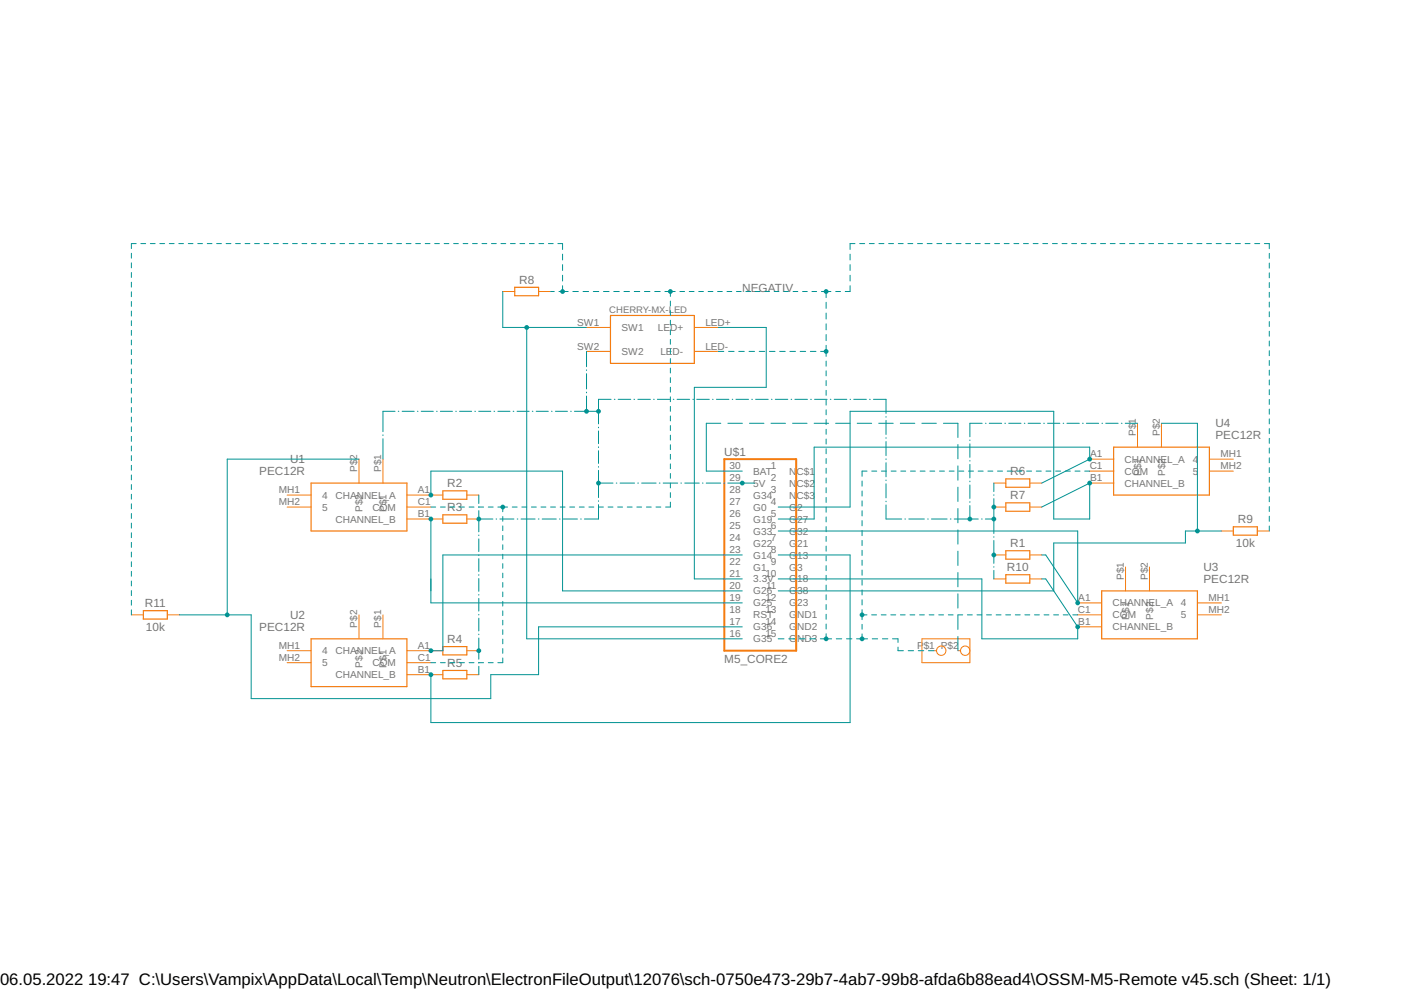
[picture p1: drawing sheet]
<svg xmlns="http://www.w3.org/2000/svg" width="297mm" height="210mm" viewBox="0 0 297 210" stroke-linecap="round" stroke-linejoin="round" font-family="sans-serif">
<g fill="none" stroke="#f57c10" stroke-width=".25">
<path d="M109.1 60.9h5.1v1.8h-5.1zM129.4 66.9h17.8v10.1h-17.8zM236.1 94.8h20.3v10.2h-20.3zM66 102.4h20.3v10.2h-20.3zM93.9 104.1h5.1v1.8h-5.1zM93.9 109.2h5.1v1.7h-5.1zM213.3 116.8h5v1.8h-5zM213.3 101.5h5v1.8h-5zM213.3 106.6h5v1.8h-5zM261.5 111.7h5.1v1.8h-5.1zM30.4 129.5h5.1v1.8h-5.1zM66 135.4h20.3v10.2h-20.3z"/>
<path d="M93.9 137.1h5.1v1.8h-5.1zM213.3 121.9h5v1.7h-5zM233.6 125.3h20.3v10.1h-20.3zM93.9 142.2h5.1v1.7h-5.1z"/>
</g>
<g fill="none" stroke="#f57c10" stroke-width=".21">
<path d="M106.6 61.8h2.5M114.2 61.8h2.5M124.4 69.4h5M124.4 74.5h5M147.2 69.4h5.1M147.2 74.5h5.1M76.1 97.3v5.1M81.2 97.3v5.1M231 97.3h5.1M231 99.9h5.1M241.2 89.7v5.1M246.3 89.7v5.1"/>
<path d="M256.4 97.3h5.1M256.4 99.9h5.1M60.9 105h5.1M60.9 107.5h5.1M86.3 105h7.6M86.3 110h7.6M86.3 107.5h5.1M99 105h2.5M99 110h2.5M210.7 107.5h2.6M210.7 102.4h2.6M210.7 117.7h2.6"/>
<path d="M218.3 107.5h2.6M218.3 102.4h2.6M218.3 117.7h2.6M231 102.4h5.1M259 112.6h2.5M266.6 112.6h2.5M27.9 130.4h2.5M35.5 130.4h2.5M60.9 138h5.1M76.1 130.4v5M81.2 130.4v5M86.3 138h7.6"/>
<path d="M99 138h2.5M195.5 135.4h10.1v5.1h-10.1zM198 138h.6M203.1 138h.5M210.7 122.7h2.6M218.3 122.7h2.6M228.5 127.8h5.1M228.5 132.9h5.1M228.5 130.4h5.1M238.6 120.2v5.1M243.7 120.2v5.1M253.9 127.8h5.1"/>
<path d="M253.9 130.4h5.1M60.9 140.5h5.1M86.3 143h7.6M86.3 140.5h5.1M99 143h2.5"/>
<circle cx="199.6" cy="138" r=".99"/>
<circle cx="204.6" cy="138" r=".99"/>
</g>
<path d="M153.6 97.3h15.2v40.7h-15.2z" fill="none" stroke="#f57c10" stroke-width=".42"/>
<g fill="none" stroke="#009292" stroke-width=".21">
<path d="M27.9 53.7v1M27.9 55.7v1.1M27.9 57.8v1M27.9 59.8v1.1M28.9 51.6h-1v1.1M29.9 51.6h1M31.9 51.6h1M33.9 51.6h1M35.9 51.6h1M37.9 51.6h1M39.9 51.6h1M41.9 51.6h1"/>
<path d="M43.9 51.6h1M45.9 51.6h1M47.9 51.6h1.1M50 51.6h1M52 51.6h1M54 51.6h1M56 51.6h1M58 51.6h1M60 51.6h1M62 51.6h1M64 51.6h1M66 51.6h1"/>
<path d="M68.1 51.6h.9M70.1 51.6h1M72.1 51.6h1M74.1 51.6h1M76.1 51.6h1M78.1 51.6h1M80.1 51.6h1M82.1 51.6h1M84.1 51.6h1M86.1 51.6h1M88.1 51.6h1.1M90.1 51.6h1.1"/>
<path d="M92.2 51.6h1M94.2 51.6h1M96.2 51.6h1M98.2 51.6h1M100.2 51.6h1M102.2 51.6h1M104.2 51.6h1M106.2 51.6h1M108.2 51.6h1M110.2 51.6h1.1M112.2 51.6h1.1M114.3 51.6h1"/>
<path d="M116.3 51.6h1M118.3 51.6h1v1.3M119.3 53.9v1.2M119.3 56.1v1.2M119.3 58.4v1.2M180.2 53.9v1.2M180.2 56.1v1.2M180.2 58.4v1.2M181.3 51.6h-1.1v1.3M182.3 51.6h1M184.3 51.6h1.1M186.4 51.6h1"/>
<path d="M188.4 51.6h1M190.5 51.6h1M192.5 51.6h1M194.5 51.6h1.1M196.6 51.6h1M198.6 51.6h1.1M200.7 51.6h1M202.7 51.6h1.1M204.7 51.6h1.1M206.8 51.6h1M208.8 51.6h1.1M210.9 51.6h1"/>
<path d="M212.9 51.6h1.1M215 51.6h1M217 51.6h1M219.1 51.6h1M221.1 51.6h1M223.1 51.6h1.1M225.2 51.6h1M227.2 51.6h1.1M229.3 51.6h1M231.3 51.6h1M233.3 51.6h1.1M235.4 51.6h1"/>
<path d="M237.4 51.6h1.1M239.5 51.6h1M241.5 51.6h1.1M243.6 51.6h1M245.6 51.6h1.1M247.6 51.6h1.1M249.7 51.6h1M251.7 51.6h1.1M253.8 51.6h1M255.8 51.6h1.1M257.9 51.6h1M259.9 51.6h1"/>
<path d="M261.9 51.6h1.1M264 51.6h1M266 51.6h1.1M268.1 51.6h1v1.1M269.1 53.7v1.1M269.1 55.8v1.1M269.1 57.8v1.1M269.1 59.9v1.1M27.9 61.9v1M27.9 63.9v1.1M27.9 66v1M27.9 68v1"/>
<path d="M27.9 70v1.1M27.9 72.1v1M27.9 74.1v1.1M27.9 76.2v1M27.9 78.2v1.1M116.7 61.8h.8M118.5 61.8h2M119.3 60.6v1.2M121.5 61.8h1.1M123.6 61.8h1.2M125.8 61.8h1.2M128 61.8h1.1"/>
<path d="M130.1 61.8h1.2M132.3 61.8h1.2M134.5 61.8h1.1M136.6 61.8h1.2M138.8 61.8h1.2M141 61.8h2.2M142.1 61.8v1M142.1 63.8v1.1M142.1 65.9v1M142.1 67.9v1M142.1 69.9v1.1M142.1 72v1"/>
<path d="M142.1 74v1M142.1 76v1M142.1 78.1v1M144.1 61.8h1M146.1 61.8h1.1M148.1 61.8h1M150.1 61.8h1.1M152.1 61.8h1M152.3 74.5h1.2M154.1 61.8h1.1M154.5 74.5h1.1M156.1 61.8h1"/>
<path d="M156.6 74.5h1.2M158.1 61.8h1.1M158.8 74.5h1.2M160.1 61.8h1M161 74.5h1.1M162.2 61.8h1M163.1 74.5h1.2M164.1 61.8h1M165.3 74.5h1.2M166.2 61.8h1M167.5 74.5h1.2M168.1 61.8h1"/>
<path d="M169.7 74.5h1.1M170.2 61.8h1M171.8 74.5h1.2M172.1 61.8h1M174 74.5h1.2M174.2 61.8h2M175.2 61.8v1.3M175.2 64.1v1.3M175.2 66.4v1.2M175.2 68.7v1.2M175.2 70.9v1.3M175.2 73.2v2.4"/>
<path d="M175.2 76.6v1M175.2 78.6v1.1M177.2 61.8h1M180.2 60.6v1.2h-1M269.1 62v1M269.1 64.1v1M269.1 66.1v1.1M269.1 68.2v1M269.1 70.2v1.1M269.1 72.3v1.1M269.1 74.4v1M269.1 76.4v1.1"/>
<path d="M269.1 78.5v1.1M27.9 80.3v1M27.9 82.3v1.1M27.9 84.3v1.1M27.9 86.4v1M27.9 88.4v1.1M27.9 90.5v1M27.9 92.5v1.1M27.9 94.6v1M27.9 96.6v1.1M27.9 98.7v1M142.1 80.1v1"/>
<path d="M142.1 82.1v1M142.1 84.1v1.1M142.1 86.2v1M142.1 88.2v1M142.1 90.2v1.1M142.1 92.3v1M142.1 94.3v1M142.1 96.3v1.1M142.1 98.4v1M175.2 80.7v1.1M175.2 82.8v1M175.2 84.8v1.1"/>
<path d="M175.2 86.9v1M175.2 89v1M175.2 91v1.1M175.2 93.1v1M175.2 95.1v1.1M175.2 97.2v1.1M175.2 99.3v1.1M183.8 99.9h-1v1.1M184.8 99.9h1.1M186.9 99.9h1M188.9 99.9h1.1M191 99.9h1"/>
<path d="M193 99.9h1.1M195.1 99.9h1M197.1 99.9h1.1M199.2 99.9h1M201.3 99.9h1M203.3 99.9h1M205.3 99.9h1.1M207.4 99.9h1M209.4 99.9h1.1M211.5 99.9h1.1M213.6 99.9h1M215.6 99.9h1.1"/>
<path d="M217.7 99.9h1M219.7 99.9h1.1M221.8 99.9h1M223.8 99.9h1.1M225.9 99.9h1M227.9 99.9h1.1M230 99.9h1M269.1 80.6v1M269.1 82.6v1.1M269.1 84.7v1M269.1 86.7v1.1M269.1 88.8v1.1"/>
<path d="M269.1 90.9v1M269.1 92.9v1.1M269.1 95v1.1M269.1 97.1v1M269.1 99.1v1.1M27.9 100.7v1M27.9 102.7v1.1M27.9 104.8v1M27.9 106.8v1.1M27.9 108.9v1M27.9 110.9v1.1M27.9 113v1"/>
<path d="M27.9 115v1.1M27.9 117.1v1M27.9 119.1v1M91.4 107.5h1M93.4 107.5h1M95.4 107.5h1M97.4 107.5h1.1M99.5 107.5h1M101.5 107.5h1M103.5 107.5h1.1M105.6 107.5h2M106.6 107.5v1"/>
<path d="M106.6 109.5v1M106.6 111.5v1M106.6 113.5v1M106.6 115.5v1M106.6 117.5v1M106.6 119.5v1M108.6 107.5h1M110.6 107.5h1.1M112.7 107.5h1M114.7 107.5h1M116.7 107.5h1.1M118.8 107.5h1"/>
<path d="M120.8 107.5h1M122.8 107.5h1.1M124.9 107.5h1M126.9 107.5h1M128.9 107.5h1.1M131 107.5h1M133 107.5h1M135 107.5h1M137.1 107.5h1M139.1 107.5h1M142.1 106.5v1h-1M142.1 100.4v1"/>
<path d="M142.1 102.4v1M142.1 104.5v1M175.2 101.3v1.1M175.2 103.4v1.1M175.2 105.5v1M175.2 107.5v1.1M175.2 109.6v1.1M175.2 111.7v1M175.2 113.7v1.1M175.2 115.8v1.1M175.2 117.9v1M175.2 119.9v1.1"/>
<path d="M182.8 102v1.1M182.8 104.1v1.1M182.8 106.2v1.1M182.8 108.3v1.1M182.8 110.4v1.1M182.8 112.5v1.1M182.8 114.6v1.1M182.8 116.7v1.1M182.8 118.8v1.1M269.1 101.2v1.1M269.1 103.3v1M269.1 105.3v1.1"/>
<path d="M269.1 107.4v1.1M269.1 109.5v1M269.1 111.5v1.1M27.9 121.1v1.1M27.9 123.2v1M27.9 125.2v1.1M27.9 127.3v1M27.9 129.3v1.1M106.6 139.5v1h-1M106.6 121.5v1M106.6 123.5v1M106.6 125.5v1"/>
<path d="M106.6 127.5v1M106.6 129.5v1M106.6 131.5v1M106.6 133.5v1M106.6 135.5v1M106.6 137.5v1M165 135.4h1.2M167.2 135.4h1.3M169.5 135.4h1.2M171.7 135.4h1.2M173.9 135.4h2.4M175.2 122v1"/>
<path d="M175.2 124.1v1M175.2 126.1v1.1M175.2 128.2v1M175.2 130.2v1.1M175.2 132.3v1.1M175.2 134.4v1M177.3 135.4h1.2M179.5 135.4h1.1M181.6 135.4h2.3M182.8 130.4h1M182.8 120.9v1.1M182.8 123v1.1"/>
<path d="M182.8 125.1v1.1M182.8 127.2v1.1M182.8 129.3v2.1M182.8 132.4v1M182.8 134.4v1M184.8 130.4h1M184.9 135.4h1.2M186.8 130.4h1.1M187.1 135.4h1.1M188.9 130.4h1M189.2 135.4h1.2v.8M190.4 137.2v.8h1.1"/>
<path d="M190.9 130.4h1M192.6 138h1.1M192.9 130.4h1.1M194.7 138h1.2M195 130.4h1M196.8 138h1.2M197 130.4h1M199 130.4h1M201.1 130.4h1M203.1 130.4h1M205.1 130.4h1M207.1 130.4h1.1"/>
<path d="M209.2 130.4h1M211.2 130.4h1M213.2 130.4h1.1M215.3 130.4h1M217.3 130.4h1M219.3 130.4h1.1M221.4 130.4h1M223.4 130.4h1M225.4 130.4h1.1M227.5 130.4h1M91.4 140.5h1M93.4 140.5h1"/>
<path d="M95.4 140.5h1M97.4 140.5h1.1M99.5 140.5h1M101.5 140.5h1M103.5 140.5h1.1"/>
</g>
<g fill="#009292">
<circle cx="175.2" cy="135.4" r=".51"/>
<circle cx="182.8" cy="135.4" r=".51"/>
<circle cx="175.2" cy="74.5" r=".51"/>
<circle cx="175.2" cy="61.8" r=".51"/>
<circle cx="142.1" cy="61.8" r=".51"/>
<circle cx="119.3" cy="61.8" r=".51"/>
<circle cx="106.6" cy="107.5" r=".51"/>
<circle cx="182.8" cy="130.4" r=".51"/>
</g>
<g fill="#009292">
<path d="M174.6 135.4a.55 .55 0 0 1 1.1 0 .55 .55 0 0 1-1.1 0zM174.6 135.4a.55 .55 0 0 0 1.1 0 .55 .55 0 0 0-1.1 0z"/>
<path d="M182.3 135.4a.51 .51 0 0 1 1 0 .51 .51 0 0 1-1 0zM182.3 135.4a.51 .51 0 0 0 1 0 .51 .51 0 0 0-1 0z"/>
<path d="M174.6 74.5a.55 .55 0 0 1 1.1 0 .55 .55 0 0 1-1.1 0zM174.6 74.5a.55 .55 0 0 0 1.1 0 .55 .55 0 0 0-1.1 0z"/>
<path d="M174.6 61.8a.55 .55 0 0 1 1.1 0 .55 .55 0 0 1-1.1 0zM174.6 61.8a.55 .55 0 0 0 1.1 0 .55 .55 0 0 0-1.1 0z"/>
<path d="M141.6 61.8a.51 .51 0 0 1 1 0 .51 .51 0 0 1-1 0zM141.6 61.8a.51 .51 0 0 0 1 0 .51 .51 0 0 0-1 0z"/>
<path d="M118.8 61.8a.51 .51 0 0 1 1 0 .51 .51 0 0 1-1 0zM118.8 61.8a.51 .51 0 0 0 1 0 .51 .51 0 0 0-1 0z"/>
<path d="M106.1 107.5a.51 .51 0 0 1 1 0 .51 .51 0 0 1-1 0zM106.1 107.5a.51 .51 0 0 0 1 0 .51 .51 0 0 0-1 0z"/>
<path d="M182.3 130.4a.51 .51 0 0 1 1 0 .51 .51 0 0 1-1 0zM182.3 130.4a.51 .51 0 0 0 1 0 .51 .51 0 0 0-1 0z"/>
</g>
<path d="M91.4 99.9v5.1" fill="none" stroke="#009292" stroke-width=".21"/>
<circle cx="91.4" cy="105" r=".51" fill="#009292"/>
<path d="M90.8 105a.55 .55 0 0 1 1.1 0 .55 .55 0 0 1-1.1 0zM90.8 105a.55 .55 0 0 0 1.1 0 .55 .55 0 0 0-1.1 0z" fill="#009292"/>
<path d="M91.4 99.9h27.9v25.4h38.1" fill="none" stroke="#009292" stroke-width=".21"/>
<circle cx="91.4" cy="110" r=".51" fill="#009292"/>
<path d="M90.8 110a.55 .55 0 0 1 1.1 0 .55 .55 0 0 1-1.1 0zM90.8 110a.55 .55 0 0 0 1.1 0 .55 .55 0 0 0-1.1 0z" fill="#009292"/>
<path d="M91.4 110v17.8h66M157.4 117.7h-63.5v20.3h-2.5" fill="none" stroke="#009292" stroke-width=".21"/>
<circle cx="91.4" cy="138" r=".51" fill="#009292"/>
<path d="M90.8 138a.55 .55 0 0 1 1.1 0 .55 .55 0 0 1-1.1 0zM90.8 138a.55 .55 0 0 0 1.1 0 .55 .55 0 0 0-1.1 0z" fill="#009292"/>
<path d="M165 117.7h15.2v35.5h-88.8v-10.2" fill="none" stroke="#009292" stroke-width=".21"/>
<circle cx="91.4" cy="143" r=".51" fill="#009292"/>
<path d="M90.8 143a.55 .55 0 0 1 1.1 0 .55 .55 0 0 1-1.1 0zM90.8 143a.55 .55 0 0 0 1.1 0 .55 .55 0 0 0-1.1 0z" fill="#009292"/>
<path d="M220.9 102.4l10.1-5.1v-2.5h-58.4v15.2h-7.6" fill="none" stroke="#009292" stroke-width=".21"/>
<circle cx="231" cy="97.3" r=".51" fill="#009292"/>
<path d="M230.5 97.3a.51 .51 0 0 1 1 0 .51 .51 0 0 1-1 0zM230.5 97.3a.51 .51 0 0 0 1 0 .51 .51 0 0 0-1 0z" fill="#009292"/>
<path d="M165 112.6h63.5v15.2l-6.8-10.1h-.8" fill="none" stroke="#009292" stroke-width=".21"/>
<circle cx="228.5" cy="127.8" r=".51" fill="#009292"/>
<path d="M228 127.8a.51 .51 0 0 1 1 0 .51 .51 0 0 1-1 0zM228 127.8a.51 .51 0 0 0 1 0 .51 .51 0 0 0-1 0z" fill="#009292"/>
<path d="M220.9 122.7h.8l6.8 10.2v2.5" fill="none" stroke="#009292" stroke-width=".21"/>
<circle cx="228.5" cy="132.9" r=".51" fill="#009292"/>
<path d="M228 132.9a.51 .51 0 0 1 1 0 .51 .51 0 0 1-1 0zM228 132.9a.51 .51 0 0 0 1 0 .51 .51 0 0 0-1 0z" fill="#009292"/>
<g fill="none" stroke="#009292" stroke-width=".21">
<path d="M124.4 74.5v3.2M124.4 78.4v.1M124.4 79.2v3.3M81.2 92.2v.2M81.2 93v4.3M83.8 87.2h-2.6v4.3M84.4 87.2h.2M85.3 87.2h2.5M88.5 87.2h.1M89.3 87.2h2.6M92.6 87.2h.1M93.4 87.2h2.5"/>
<path d="M96.6 87.2h.2M97.4 87.2h2.6M100.7 87.2h.1M101.5 87.2h2.6M104.7 87.2h.2M105.6 87.2h2.5M108.8 87.2h.1M109.6 87.2h2.6M112.9 87.2h.1M113.7 87.2h2.5M116.9 87.2h.2M117.8 87.2h2.5"/>
<path d="M121 87.2h.1M121.8 87.2h5.1M124.4 83.1v.2M124.4 84v3.2M126.9 90.6v.1M126.9 91.4v2.7M126.9 94.7v.2M126.9 95.6v2.7M126.9 98.9v.2M126.9 99.7v5.8M129.6 84.7h-2.7v5.2M130.2 84.7h.2"/>
<path d="M131.1 84.7h2.6M134.4 84.7h.2M135.2 84.7h2.7M138.6 84.7h.1M139.4 84.7h2.6M142.7 84.7h.2M143.6 84.7h2.6M146.9 84.7h.1M147.7 84.7h2.7M151.1 84.7h.1M151.9 84.7h2.6M155.2 84.7h.2"/>
<path d="M156 84.7h2.7M159.4 84.7h.1M160.2 84.7h2.7M163.6 84.7h.1M164.4 84.7h2.6M167.7 84.7h.2M168.5 84.7h2.7M171.9 84.7h.1M172.7 84.7h2.7M176 84.7h.2M176.9 84.7h2.6M180.2 84.7h.1"/>
<path d="M181 84.7h2.7M184.4 84.7h.1M185.2 84.7h2.7v3M187.9 88.3v.2M187.9 89.1v3M187.9 92.8v.1M187.9 93.6v3M187.9 97.3v.1M187.9 98.1v3M101.5 110h3M101.5 105v1.8M101.5 107.4v.2"/>
<path d="M101.5 108.3v4.5M101.5 113.4v.2M101.5 114.3v2.6M101.5 117.6v.2M101.5 118.4v2.8M105.2 110h.1M106 110h3M109.7 110h.1M110.5 110h3M114.1 110h.2M115 110h2.9M118.6 110h.1"/>
<path d="M119.4 110h3M123.1 110h.1M126.9 107v3h-3M126.9 106.2v.1M187.9 107.1v2.9h3.3M187.9 101.8v.1M187.9 102.6v3M187.9 106.3v.1M191.9 110h.1M192.7 110h3.3M196.7 110h.1M197.5 110h3.3"/>
<path d="M201.5 110h.1M202.3 110h5.1M208.1 110h.1M208.9 110h1.8M210.7 102.4v1.8M210.7 104.9v.1M210.7 105.7v7.4M210.7 113.8v.1M210.7 114.6v4.8M101.5 121.8v.2M101.5 122.7v2.7M101.5 126v.2"/>
<path d="M101.5 126.9v2.7M101.5 130.3v.1M101.5 131.1v2.7M101.5 134.5v.1M101.5 135.3v4.5M165 122.7h43.2v12.7h20.3M210.7 120.1v.2M210.7 120.9v1.8M101.5 140.4v.2M101.5 141.3v1.7"/>
</g>
<g fill="#009292">
<circle cx="210.7" cy="107.5" r=".51"/>
<circle cx="210.7" cy="110" r=".51"/>
<circle cx="210.7" cy="117.7" r=".51"/>
<circle cx="101.5" cy="110" r=".51"/>
<circle cx="126.9" cy="87.2" r=".51"/>
<circle cx="101.5" cy="138" r=".51"/>
<circle cx="124.4" cy="87.2" r=".51"/>
</g>
<g fill="#009292">
<path d="M210.2 107.5a.51 .51 0 0 1 1 0 .51 .51 0 0 1-1 0zM210.2 107.5a.51 .51 0 0 0 1 0 .51 .51 0 0 0-1 0z"/>
<path d="M210.2 110a.51 .51 0 0 1 1 0 .51 .51 0 0 1-1 0zM210.2 110a.51 .51 0 0 0 1 0 .51 .51 0 0 0-1 0z"/>
<path d="M210.2 117.7a.51 .51 0 0 1 1 0 .51 .51 0 0 1-1 0zM210.2 117.7a.51 .51 0 0 0 1 0 .51 .51 0 0 0-1 0z"/>
<path d="M101 110a.51 .51 0 0 1 1 0 .51 .51 0 0 1-1 0zM101 110a.51 .51 0 0 0 1 0 .51 .51 0 0 0-1 0z"/>
<path d="M126.4 87.2a.51 .51 0 0 1 1 0 .51 .51 0 0 1-1 0zM126.4 87.2a.51 .51 0 0 0 1 0 .51 .51 0 0 0-1 0z"/>
<path d="M101 138a.51 .51 0 0 1 1 0 .51 .51 0 0 1-1 0zM101 138a.51 .51 0 0 0 1 0 .51 .51 0 0 0-1 0z"/>
<path d="M123.8 87.2a.55 .55 0 0 1 1.1 0 .55 .55 0 0 1-1.1 0zM123.8 87.2a.55 .55 0 0 0 1.1 0 .55 .55 0 0 0-1.1 0z"/>
</g>
<g fill="none" stroke="#009292" stroke-width=".21">
<path d="M126.9 102.4h3.1M130.7 102.4h.1M131.5 102.4h3M135.2 102.4h.2M136 102.4h3.1M139.8 102.4h.1M140.6 102.4h3.1M144.4 102.4h.1M145.2 102.4h3.1M148.9 102.4h.2M149.7 102.4h3.1M153.5 102.4h.1"/>
<path d="M154.3 102.4h5.6"/>
</g>
<g fill="#009292">
<circle cx="157.4" cy="102.4" r=".51"/>
<circle cx="126.9" cy="102.4" r=".51"/>
</g>
<g fill="#009292">
<path d="M156.9 102.4a.51 .51 0 0 1 1 0 .51 .51 0 0 1-1 0zM156.9 102.4a.51 .51 0 0 0 1 0 .51 .51 0 0 0-1 0z"/>
<path d="M126.4 102.4a.51 .51 0 0 1 1 0 .51 .51 0 0 1-1 0zM126.4 102.4a.51 .51 0 0 0 1 0 .51 .51 0 0 0-1 0z"/>
</g>
<g fill="none" stroke="#009292" stroke-width=".21">
<path d="M205.6 93.3v.1M205.6 94.1v2.9M205.6 97.6v.2M205.6 98.5v2.8M208.2 89.7h-2.6v2.9M208.9 89.7h.2M209.7 89.7h2.7M213 89.7h.2M213.9 89.7h2.6M217.2 89.7h.1M218 89.7h2.6M221.3 89.7h.1"/>
<path d="M222.1 89.7h2.6M225.4 89.7h.1M226.2 89.7h2.6M229.5 89.7h.2M230.3 89.7h2.6M233.6 89.7h.2M234.4 89.7h2.7M237.7 89.7h.2M238.6 89.7h2.6M205.6 102v.2M205.6 102.8v2.9M205.6 106.4v.1"/>
<path d="M205.6 107.2v2.8"/>
</g>
<circle cx="205.6" cy="110" r=".51" fill="#009292"/>
<path d="M205.1 110a.51 .51 0 0 1 1 0 .51 .51 0 0 1-1 0zM205.1 110a.51 .51 0 0 0 1 0 .51 .51 0 0 0-1 0z" fill="#009292"/>
<path d="M76.1 97.3h-27.9v33.1M38 130.4h15.3v17.7h50.8v-5.1" fill="none" stroke="#009292" stroke-width=".21"/>
<circle cx="48.2" cy="130.4" r=".51" fill="#009292"/>
<path d="M47.7 130.4a.51 .51 0 0 1 1 0 .51 .51 0 0 1-1 0zM47.7 130.4a.51 .51 0 0 0 1 0 .51 .51 0 0 0-1 0z" fill="#009292"/>
<path d="M246.3 89.7h7.6v22.9M259 112.6h-7.7v2.5h-27.9v10.2h-58.4M157.4 132.9h-43.2v10.1h-10.1" fill="none" stroke="#009292" stroke-width=".21"/>
<circle cx="253.9" cy="112.6" r=".51" fill="#009292"/>
<path d="M253.4 112.6a.51 .51 0 0 1 1 0 .51 .51 0 0 1-1 0zM253.4 112.6a.51 .51 0 0 0 1 0 .51 .51 0 0 0-1 0z" fill="#009292"/>
<path d="M106.6 61.8v7.6h17.8" fill="none" stroke="#009292" stroke-width=".21"/>
<circle cx="111.7" cy="69.4" r=".51" fill="#009292"/>
<path d="M111.2 69.4a.51 .51 0 0 1 1 0 .51 .51 0 0 1-1 0zM111.2 69.4a.51 .51 0 0 0 1 0 .51 .51 0 0 0-1 0z" fill="#009292"/>
<g fill="none" stroke="#009292" stroke-width=".21">
<path d="M111.7 69.4v66h45.7M152.8 89.7h-3v10.2h7.6M154.3 89.7h3.1M158.9 89.7h3.1M163.5 89.7h3M168 89.7h3.1M172.6 89.7h3.1M177.2 89.7h3M181.7 89.7h3.1M186.3 89.7h3.1M190.9 89.7h3.1M195.5 89.7h3"/>
<path d="M200 89.7h3.1v3.1M203.1 94.3v3M203.1 98.8v3M165 107.5h15.2v-20.3h43.2v22.8h7.6v-7.6l-10.1 5.1M203.1 103.3v3M203.1 107.8v3M203.1 112.4v3M203.1 116.9v3M91.4 122.7v2.6M203.1 121.4v3M203.1 125.9v3M203.1 130.4v3.1"/>
<path d="M203.1 135v3"/>
</g>
<circle cx="231" cy="102.4" r=".51" fill="#009292"/>
<path d="M230.5 102.4a.51 .51 0 0 1 1 0 .51 .51 0 0 1-1 0zM230.5 102.4a.51 .51 0 0 0 1 0 .51 .51 0 0 0-1 0z" fill="#009292"/>
<path d="M152.3 69.4h10.2v12.7h-15.3v40.6h10.2" fill="none" stroke="#009292" stroke-width=".21"/>
<g font-size="3.5">
<text x="0" y="208.9">06.05.2022</text>
<text x="18.7" y="208.9">19:47 C:\Users\Vampix\AppData\Local\Temp\Neutron\ElectronFileOutput\12076\sch-0750e473-29b7-4ab7-99b8-afda6b88ead4\OSSM-M5-Remote v45.sch (Sheet: 1/1)</text>
</g>
<g font-size="2.5" fill="#757575">
<text x="110.1" y="60.2">R8</text>
<text x="157.4" y="61.8">NEGATIV</text>
<text x="257.7" y="93.2">PEC12R</text>
<text x="257.7" y="90.6">U4</text>
<text x="54.9" y="100.8">PEC12R</text>
<text x="61.5" y="98.2">U1</text>
<text x="153.6" y="96.7">U$1</text>
<text x="214.2" y="100.8">R6</text>
<text x="94.8" y="103.3">R2</text>
<text x="214.2" y="105.9">R7</text>
<text x="94.8" y="108.4">R3</text>
<text x="262.5" y="110.9">R9</text>
<text x="214.2" y="116">R1</text>
<text x="262" y="116">10k</text>
<text x="213.5" y="121.1">R10</text>
<text x="255.2" y="123.6">PEC12R</text>
<text x="255.2" y="121.1">U3</text>
<text x="30.7" y="128.7">R11</text>
<text x="61.5" y="131.2">U2</text>
<text x="30.9" y="133.8">10k</text>
<text x="54.9" y="133.8">PEC12R</text>
<text x="94.8" y="136.3">R4</text>
<text x="94.8" y="141.4">R5</text>
<text x="153.6" y="140.5">M5_CORE2</text>
</g>
<g font-size="2.1" fill="#757575">
<text x="122.4" y="69.1">SW1</text>
<text x="131.8" y="70.2">SW1</text>
<text x="139.5" y="70.2">LED+</text>
<text x="149.6" y="69.1">LED+</text>
<text x="122.4" y="74.1">SW2</text>
<text x="131.8" y="75.3">SW2</text>
<text x="140" y="75.3">LED-</text>
<text x="149.6" y="74.1">LED-</text>
<text x="240.8" y="92.5" transform="rotate(-90 240.8 92.5)">P$1</text>
<text x="245.9" y="92.5" transform="rotate(-90 245.9 92.5)">P$2</text>
<text x="75.8" y="100.1" transform="rotate(-90 75.8 100.1)">P$2</text>
<text x="80.8" y="100.1" transform="rotate(-90 80.8 100.1)">P$1</text>
<text x="154.7" y="99.5">30</text>
<text x="159.7" y="100.7">BAT</text>
<text x="163.5" y="99.5">1</text>
<text x="167.3" y="100.7">N</text>
<text x="168.9" y="100.7">C$1</text>
<text x="231" y="99.5">C1</text>
<text x="231.2" y="97">A1</text>
<text x="238.4" y="98.1">CHANNEL_A</text>
<text x="238.4" y="100.7">COM</text>
<text x="241.9" y="100.9" transform="rotate(-90 241.9 100.9)">P$1</text>
<text x="247" y="100.9" transform="rotate(-90 247 100.9)">P$2</text>
<text x="252.9" y="98.1">4</text>
<text x="252.9" y="100.7">5</text>
<text x="258.8" y="97">MH1</text>
<text x="258.8" y="99.5">MH2</text>
<text x="59.1" y="104.6">MH1</text>
<text x="59.1" y="107.2">MH2</text>
<text x="68.3" y="105.7">4</text>
<text x="71.1" y="105.7">CHANNEL_A</text>
<text x="88.6" y="104.6">A1</text>
<text x="88.6" y="107.2">C1</text>
<text x="154.7" y="107.2">27</text>
<text x="154.7" y="104.6">28</text>
<text x="154.7" y="102.1">29</text>
<text x="159.7" y="105.7">G34</text>
<text x="159.7" y="103.2">5V</text>
<text x="163.5" y="102.1">2</text>
<text x="163.5" y="104.6">3</text>
<text x="163.5" y="107.2">4</text>
<text x="167.3" y="103.2">N</text>
<text x="167.3" y="105.7">N</text>
<text x="168.9" y="103.2">C$2</text>
<text x="168.9" y="105.7">C$3</text>
<text x="231.2" y="102.1">B1</text>
<text x="238.4" y="103.2">CHANNEL_B</text>
<text x="68.3" y="108.3">5</text>
<text x="71.1" y="110.8">CHANNEL_B</text>
<text x="76.9" y="108.6" transform="rotate(-90 76.9 108.6)">P$2</text>
<text x="79" y="108.3">COM</text>
<text x="82" y="108.6" transform="rotate(-90 82 108.6)">P$1</text>
<text x="88.6" y="109.7">B1</text>
<text x="154.7" y="112.2">25</text>
<text x="154.7" y="109.7">26</text>
<text x="159.7" y="113.3">G33</text>
<text x="159.7" y="110.8">G19</text>
<text x="159.7" y="108.3">G0</text>
<text x="163.5" y="109.7">5</text>
<text x="163.5" y="112.2">6</text>
<text x="167.3" y="108.3">G</text>
<text x="167.3" y="110.8">G</text>
<text x="167.3" y="113.3">G</text>
<text x="169" y="108.3">2</text>
<text x="169" y="110.8">27</text>
<text x="169" y="113.3">32</text>
<text x="154.7" y="119.8">22</text>
<text x="154.7" y="117.3">23</text>
<text x="154.7" y="114.8">24</text>
<text x="159.7" y="118.4">G14</text>
<text x="159.7" y="115.9">G22</text>
<text x="163.5" y="114.8">7</text>
<text x="163.5" y="117.3">8</text>
<text x="163.5" y="119.8">9</text>
<text x="167.3" y="115.9">G</text>
<text x="167.3" y="118.4">G</text>
<text x="169" y="115.9">21</text>
<text x="169" y="118.4">13</text>
<text x="154.7" y="124.9">20</text>
<text x="154.7" y="122.4">21</text>
<text x="159.7" y="123.5">3.3V</text>
<text x="159.7" y="121">G1</text>
<text x="162.3" y="122.4">10</text>
<text x="162.4" y="124.9">11</text>
<text x="167.3" y="121">G</text>
<text x="167.3" y="123.5">G</text>
<text x="169" y="121">3</text>
<text x="169" y="123.5">18</text>
<text x="238.3" y="122.9" transform="rotate(-90 238.3 122.9)">P$1</text>
<text x="243.4" y="122.9" transform="rotate(-90 243.4 122.9)">P$2</text>
<text x="154.7" y="130">18</text>
<text x="154.7" y="127.5">19</text>
<text x="159.7" y="131.1">RST</text>
<text x="159.7" y="128.6">G25</text>
<text x="159.7" y="126">G26</text>
<text x="162.3" y="127.5">12</text>
<text x="162.3" y="130">13</text>
<text x="167.3" y="126">G</text>
<text x="167.3" y="128.6">G</text>
<text x="167.3" y="131.1">G</text>
<text x="169" y="126">38</text>
<text x="169" y="128.6">23</text>
<text x="169" y="131.1">ND1</text>
<text x="228.5" y="130">C1</text>
<text x="228.6" y="127.5">A1</text>
<text x="235.9" y="128.6">CHANNEL_A</text>
<text x="235.9" y="131.1">COM</text>
<text x="239.4" y="131.4" transform="rotate(-90 239.4 131.4)">P$1</text>
<text x="244.5" y="131.4" transform="rotate(-90 244.5 131.4)">P$2</text>
<text x="250.4" y="128.6">4</text>
<text x="250.4" y="131.1">5</text>
<text x="256.2" y="127.5">MH1</text>
<text x="256.2" y="130">MH2</text>
<text x="59.1" y="137.6">MH1</text>
<text x="75.8" y="133.1" transform="rotate(-90 75.8 133.1)">P$2</text>
<text x="80.8" y="133.1" transform="rotate(-90 80.8 133.1)">P$1</text>
<text x="88.6" y="137.6">A1</text>
<text x="154.7" y="135.1">16</text>
<text x="154.7" y="132.5">17</text>
<text x="159.7" y="136.2">G35</text>
<text x="159.7" y="133.7">G36</text>
<text x="162.3" y="132.5">14</text>
<text x="162.3" y="135.1">15</text>
<text x="167.3" y="133.7">G</text>
<text x="167.3" y="136.2">G</text>
<text x="169" y="133.7">ND2</text>
<text x="169" y="136.2">ND3</text>
<text x="194.4" y="137.6">P</text>
<text x="195.8" y="137.6">$1 P$2</text>
<text x="228.6" y="132.5">B1</text>
<text x="235.9" y="133.7">CHANNEL_B</text>
<text x="59.1" y="140.2">MH2</text>
<text x="68.3" y="138.7">4</text>
<text x="68.3" y="141.3">5</text>
<text x="71.1" y="138.7">CHANNEL_A</text>
<text x="71.1" y="143.8">CHANNEL_B</text>
<text x="76.9" y="141.6" transform="rotate(-90 76.9 141.6)">P$2</text>
<text x="79" y="141.3">COM</text>
<text x="82" y="141.6" transform="rotate(-90 82 141.6)">P$1</text>
<text x="88.6" y="142.7">B1</text>
<text x="88.6" y="140.2">C1</text>
</g>
<text font-size="2" fill="#757575" x="129.2" y="66.4">CHERRY-MX-LED</text>
</svg>
